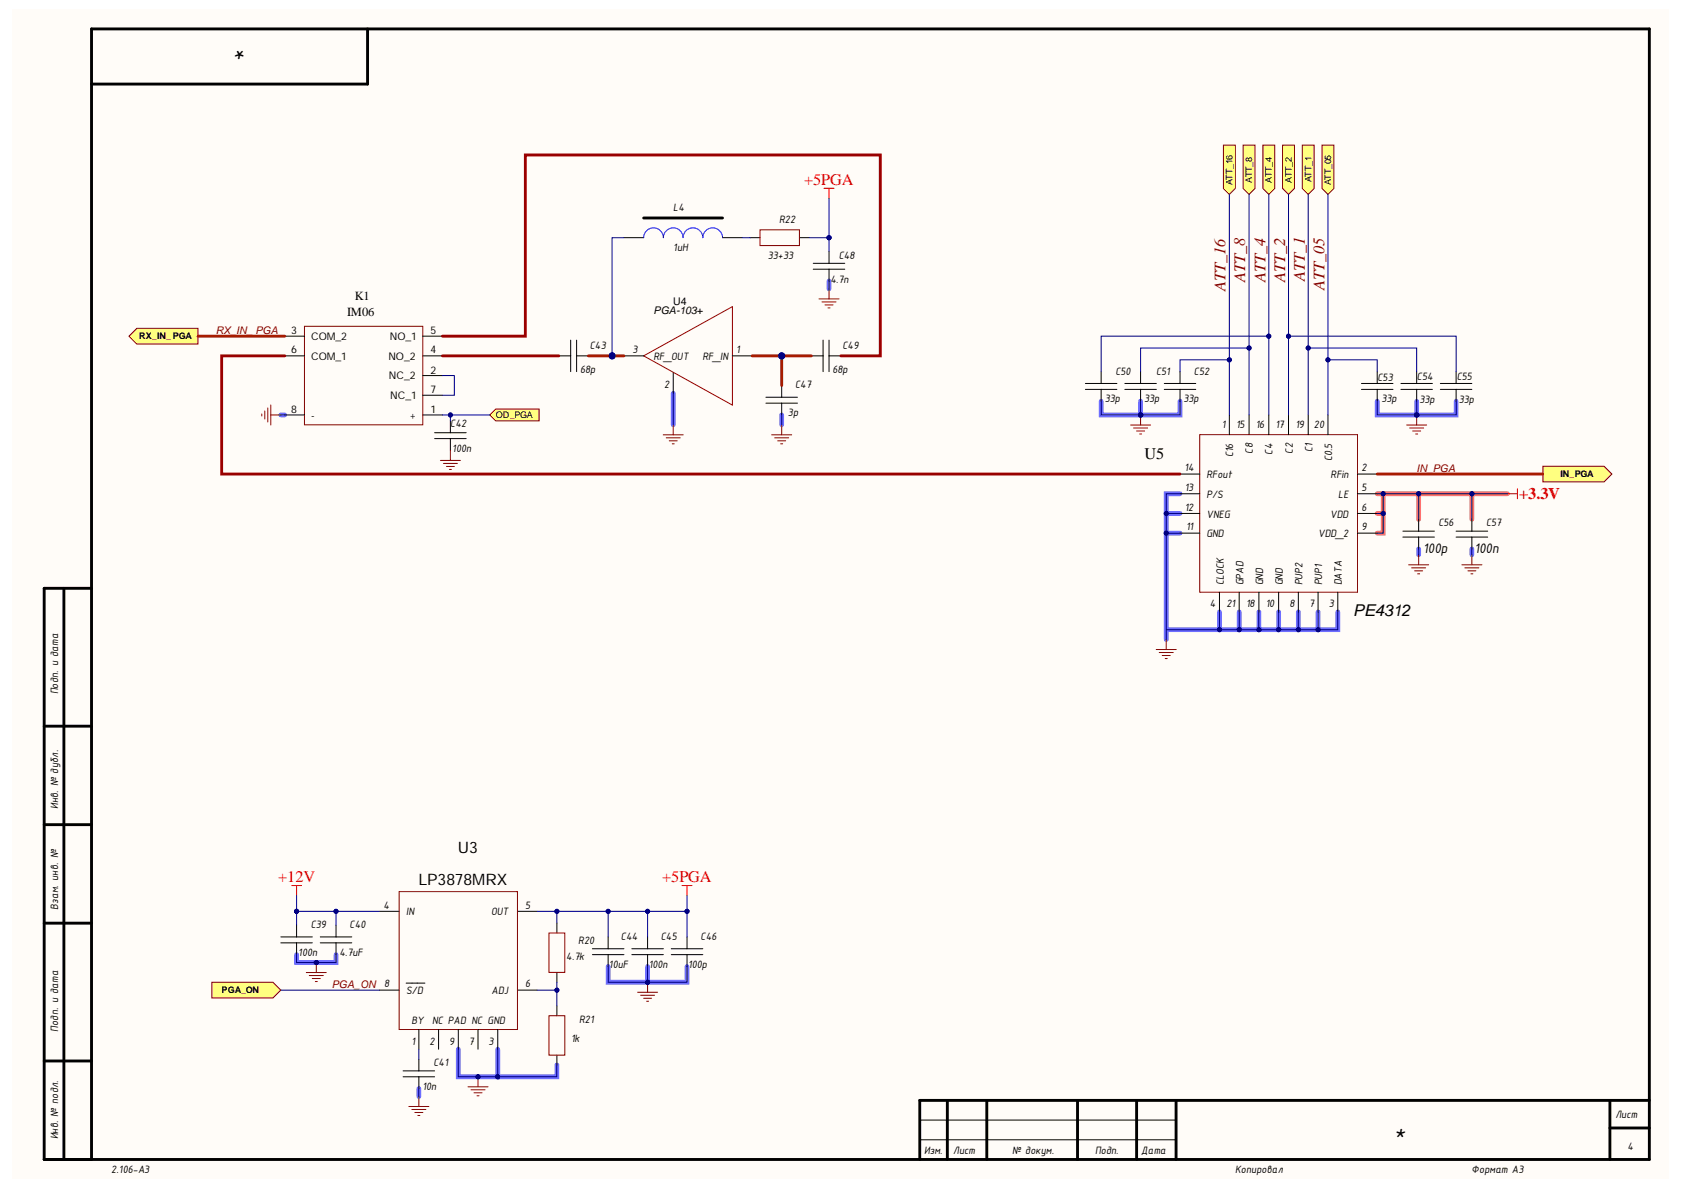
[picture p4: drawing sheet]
<svg xmlns="http://www.w3.org/2000/svg" width="297mm" height="210mm" viewBox="0 0 297 210" stroke-linecap="round" stroke-linejoin="round" font-family="sans-serif">
<g fill="#fffcf8">
<path d="M2.2 1.6h292.2v206.4h-292.2z" fill-rule="evenodd"/>
<path d="M2.2 1.6h292.2v206.4h-292.2z" fill-rule="evenodd"/>
</g>
<g fill="none" stroke="#6e6eff" stroke-width=".85">
<path d="M146.2 49.6v1.4M49.5 73.2h.7M118.8 69.4v5.5M137.9 73.2v1.7M194.2 70.8v2.4h13.9v-2.4M201.2 70.8v2.4M242.9 70.8v2.4h13.9v-2.4M249.9 70.8v2.4M205.7 94h2.4M205.7 90.6h2.4M208.1 87.1h-2.4v24h19.8M250.2 96.8v1.1"/>
<path d="M259.6 96.8v1.1M205.7 111.1v1.7M215.1 107.9v3.2M218.6 107.9v3.2M222.1 107.9v3.2M225.5 107.9v3.2h3.5M229 107.9v3.2h3.5M232.5 107.9v3.2h3.5v-3.2M52.3 168.4v1.4h7v-1.4M107.3 170.5v2.8h13.9v-2.8M114.2 170.5v2.8M73.9 192v1.4"/>
<path d="M80.8 185.1v4.8h7v-4.8M98.2 187.8v2.1h-10.4"/>
</g>
<path d="M242.9 90.6h1.1v3.4h-1.1M242.9 87.1h1.1v3.5M244 87.1h6.2v4.5M250.2 87.1h9.4v4.5M259.6 87.1h6.3" fill="none" stroke="#ff6e6e" stroke-width=".85"/>
<g fill="none" stroke="#000" stroke-width=".51">
<path d="M64.8 5.1v9.7h-48.7M11.3 103.8v100.7M16.1 103.8h-8.3v100.7h283.1v-199.4h-274.8v199.4M7.8 128.1h8.3M7.8 145.5h8.3M7.8 162.8h8.3M7.8 187.1h8.3M167.1 194.1v10.4M174.1 194.1v10.4M190.1 194.1v10.4M200.5 194.1v10.4M207.4 194.1v10.4"/>
<path d="M284 194.1v10.4M284 199h6.9M290.9 194.1h-128.7v10.4"/>
</g>
<g fill="none" stroke="#000" stroke-width=".18">
<path d="M100.7 60v5.6M101.7 60v5.6M145.2 60v5.6M146.2 60v5.6M98.6 62.8h2.1M101.7 62.8h2.1M110.1 62.8h3.4M118.8 65.8v3.6M129.2 62.8h3.5M135.1 71.1h5.6M135.1 70.1h5.6M137.9 68v2.1"/>
<path d="M137.9 71.1v2.1M143.1 62.8h2.1M146.2 62.8h2.1M162.2 197.6h45.2M162.2 201h45.2"/>
</g>
<path d="M113.5 62.8l15.7-8.7v17.4z" fill="none" stroke="#980000" stroke-width=".18"/>
<path d="M117 76.7h3.5M117.5 77.2h2.5M118 77.8h1.5M118.6 78.3h.3M118.8 74.9v1.8M136.1 76.7h3.5M136.6 77.2h2.5M137.2 77.8h1.4M137.7 78.3h.4M137.9 74.9v1.8" fill="none" stroke="#800000" stroke-width=".18"/>
<path d="M22.7 59.3l1.4-1.4h10.8v2.8h-10.8z" fill-rule="evenodd" fill="#ffff80"/>
<g fill="none" stroke="#800000" stroke-width=".18">
<path d="M22.7 59.3l1.4-1.4h10.8v2.8h-10.8zM134.1 40.5h6.9v2.8h-6.9zM199.4 75h3.6M199.9 75.5h2.5M200.5 76h1.4M201 76.6h.4M201.2 73.2v1.8M211.6 76.7h27.8v27.8h-27.8zM248.5 99.6h3.5M250.2 97.9v1.7M257.9 99.6h3.5M259.6 97.9v1.7"/>
<path d="M203.9 114.6h3.6M204.5 115.1h2.4M205 115.6h1.4M205.5 116.2h.4M205.7 112.8v1.8M249 100.2h2.5M249.5 100.7h1.4M250.1 101.2h.3M258.4 100.2h2.5M258.9 100.7h1.4M259.5 101.2h.3"/>
</g>
<g fill="none" stroke="#000" stroke-width=".18">
<path d="M110.1 41.9h3.4M127.4 41.9h3.5M132.3 41.9h1.8M141 41.9h1.8M191.4 68.7h5.6M191.4 67.6h5.6M194.2 65.6v2M194.2 68.7v2.1M198.4 68.7h5.6M198.4 67.6h5.6M201.2 65.6v2M201.2 68.7v2.1"/>
<path d="M205.4 68.7h5.5M205.4 67.6h5.5M208.1 65.6v2M208.1 68.7v2.1M216.8 73.2v3.5M220.3 73.2v3.5M223.8 73.2v3.5M227.3 73.2v3.5M230.8 73.2v3.5M234.2 73.2v3.5M208.1 83.6h3.5M208.1 87.1h3.5"/>
<path d="M208.1 90.6h3.5M208.1 94h3.5M239.4 83.6h3.5M239.4 87.1h3.5M239.4 90.6h3.5M239.4 94h3.5M247.5 93.7h5.5M247.5 94.7h5.5M250.2 91.6v2.1M250.2 94.7v2.1M256.8 93.7h5.6M256.8 94.7h5.6"/>
<path d="M259.6 91.6v2.1M259.6 94.7v2.1M215.1 104.5v3.4M218.6 104.5v3.4M222.1 104.5v3.4M225.5 104.5v3.4M229 104.5v3.4M232.5 104.5v3.4M236 104.5v3.4"/>
</g>
<path d="M113.5 41.9a1.74 1.74 0 0 1 1.8-1.7 1.74 1.74 0 0 1 1.7 1.7 1.74 1.74 0 0 1 1.8-1.7 1.74 1.74 0 0 1 1.7 1.7 1.74 1.74 0 0 1 1.7-1.7 1.74 1.74 0 0 1 1.8 1.7 1.74 1.74 0 0 1 1.7-1.7 1.74 1.74 0 0 1 1.7 1.7" fill="none" stroke="#00f" stroke-width=".18"/>
<path d="M113.5 38.5h13.9" fill="none" stroke="#000" stroke-width=".51"/>
<path d="M265.9 87.1h1.8M267.7 86.2v1.8" fill="none" stroke="#f00" stroke-width=".18"/>
<circle cx="201.2" cy="73.2" r=".35" fill="#000080"/>
<circle cx="201.2" cy="73.2" r=".35" fill="none" stroke="#000080" stroke-width=".18"/>
<g fill="none" stroke="#000" stroke-width=".18">
<path d="M49.5 166.3h5.6M49.5 165.3h5.6M52.3 163.2v2.1M52.3 166.3v2.1M56.5 166.3h5.6M56.5 165.3h5.6M59.3 163.2v2.1M59.3 166.3v2.1M66.9 174.6h3.5M66.9 160.7h3.5M71.6 173.4h3.3M91.3 174.6h3.5"/>
<path d="M91.3 160.7h3.5M73.9 181.6v3.5M77.4 181.6v3.5M80.8 181.6v3.5M84.3 181.6v3.5M87.8 181.6v3.5"/>
</g>
<path d="M70.4 157.3h20.9v24.3h-20.9zM54 171.5h3.6M54.6 172.1h2.4M55.1 172.6h1.4M55.6 173.1h.4M55.8 169.8v1.7" fill="none" stroke="#800000" stroke-width=".18"/>
<circle cx="55.8" cy="169.8" r=".35" fill="#000080"/>
<circle cx="55.8" cy="169.8" r=".35" fill="none" stroke="#000080" stroke-width=".18"/>
<path d="M71.1 189.9h5.6M71.1 188.9h5.6M73.9 186.8v2.1M73.9 189.9v2.1" fill="none" stroke="#000" stroke-width=".18"/>
<path d="M72.1 195.2h3.5M72.6 195.7h2.5M73.2 196.2h1.4M73.7 196.8h.4M73.9 193.4v1.8M82.6 191.7h3.5M83.1 192.2h2.5M83.6 192.8h1.4M84.1 193.3h.4M84.3 189.9v1.8" fill="none" stroke="#800000" stroke-width=".18"/>
<circle cx="84.3" cy="189.9" r=".35" fill="#000080"/>
<circle cx="84.3" cy="189.9" r=".35" fill="none" stroke="#000080" stroke-width=".18"/>
<g fill="none" stroke="#000" stroke-width=".18">
<path d="M98.2 162.8v1.8M98.2 171.5v1.8M98.2 177.4v1.8M104.5 168.4h5.6M104.5 167.3h5.6M107.3 165.3v2M107.3 168.4v2.1M111.4 168.4h5.6M111.4 167.3h5.6M114.2 165.3v2M114.2 168.4v2.1M118.4 168.4h5.6"/>
<path d="M118.4 167.3h5.6M121.2 165.3v2M121.2 168.4v2.1M98.2 186.1v1.7"/>
</g>
<path d="M96.8 179.2h2.8v6.9h-2.8zM96.8 164.6h2.8v6.9h-2.8zM112.5 175h3.5M113 175.6h2.5M113.5 176.1h1.4M114.1 176.6h.3M114.2 173.3v1.7" fill="none" stroke="#800000" stroke-width=".18"/>
<circle cx="114.2" cy="173.3" r=".35" fill="#000080"/>
<circle cx="114.2" cy="173.3" r=".35" fill="none" stroke="#000080" stroke-width=".18"/>
<path d="M145.3 33.2h1.8M146.2 33.2v1.8M51.4 156.2h1.8M52.3 156.2v1.8M120.3 156.2h1.8M121.2 156.2v1.8" fill="none" stroke="#f00" stroke-width=".18"/>
<path d="M143.4 47.5h5.6M143.4 46.4h5.6M146.2 44.4v2M146.2 47.5v2.1" fill="none" stroke="#000" stroke-width=".18"/>
<path d="M144.5 52.7h3.5M145 53.3h2.5M145.5 53.8h1.4M146.1 54.3h.3M146.2 51v1.7" fill="none" stroke="#800000" stroke-width=".18"/>
<path d="M215.8 25.6h2.1v7.6l-1.1 1.1-1-1.1z" fill-rule="evenodd" fill="#ffff80"/>
<path d="M215.8 25.6h2.1v7.6l-1.1 1.1-1-1.1z" fill="none" stroke="#800000" stroke-width=".18"/>
<path d="M219.3 25.6h2.1v7.6l-1.1 1.1-1-1.1z" fill-rule="evenodd" fill="#ffff80"/>
<path d="M219.3 25.6h2.1v7.6l-1.1 1.1-1-1.1z" fill="none" stroke="#800000" stroke-width=".18"/>
<path d="M222.8 25.6h2v7.6l-1 1.1-1-1.1z" fill-rule="evenodd" fill="#ffff80"/>
<path d="M222.8 25.6h2v7.6l-1 1.1-1-1.1z" fill="none" stroke="#800000" stroke-width=".18"/>
<path d="M272.1 82.2h10.8l1.4 1.4-1.4 1.4h-10.8z" fill-rule="evenodd" fill="#ffff80"/>
<path d="M272.1 82.2h10.8l1.4 1.4-1.4 1.4h-10.8z" fill="none" stroke="#800000" stroke-width=".18"/>
<path d="M37.4 173.3h10.7l1.4 1.3-1.4 1.4h-10.7z" fill-rule="evenodd" fill="#ffff80"/>
<path d="M37.4 173.3h10.7l1.4 1.3-1.4 1.4h-10.7z" fill="none" stroke="#800000" stroke-width=".18"/>
<path d="M226.2 25.6h2.1v7.6l-1 1.1-1.1-1.1z" fill-rule="evenodd" fill="#ffff80"/>
<path d="M226.2 25.6h2.1v7.6l-1 1.1-1.1-1.1z" fill="none" stroke="#800000" stroke-width=".18"/>
<path d="M229.7 25.6h2.1v7.6l-1 1.1-1.1-1.1z" fill-rule="evenodd" fill="#ffff80"/>
<path d="M229.7 25.6h2.1v7.6l-1 1.1-1.1-1.1z" fill="none" stroke="#800000" stroke-width=".18"/>
<path d="M233.2 25.6h2.1v7.6l-1.1 1.1-1-1.1z" fill-rule="evenodd" fill="#ffff80"/>
<path d="M233.2 25.6h2.1v7.6l-1.1 1.1-1-1.1zM248.1 75h3.5M248.6 75.5h2.5M249.2 76h1.4M249.7 76.6h.4M249.9 73.2v1.8" fill="none" stroke="#800000" stroke-width=".18"/>
<path d="M240.1 68.7h5.6M240.1 67.6h5.6M242.9 65.6v2M242.9 68.7v2.1M247.1 68.7h5.6M247.1 67.6h5.6M249.9 65.6v2M249.9 68.7v2.1M254.1 68.7h5.5M254.1 67.6h5.5M256.8 65.6v2M256.8 68.7v2.1" fill="none" stroke="#000" stroke-width=".18"/>
<circle cx="249.9" cy="73.2" r=".35" fill="#000080"/>
<circle cx="249.9" cy="73.2" r=".35" fill="none" stroke="#000080" stroke-width=".18"/>
<path d="M53.7 57.6h20.9v17.3h-20.9z" fill="none" stroke="#800000" stroke-width=".18"/>
<path d="M50.2 59.3h3.5M74.6 59.3h3.5M50.2 62.8h3.5M50.2 73.2h3.5M74.6 62.8h3.5M74.6 66.2h3.5M74.6 69.7h3.5M74.6 73.2h3.5" fill="none" stroke="#000" stroke-width=".18"/>
<path d="M86.4 73.2l1-1.1h7.7v2.1h-7.7z" fill-rule="evenodd" fill="#ffff80"/>
<path d="M79.4 79.5v1.7M86.4 73.2l1-1.1h7.7v2.1h-7.7zM77.7 81.2h3.5M78.2 81.7h2.5M78.7 82.3h1.5M79.3 82.8h.3" fill="none" stroke="#800000" stroke-width=".18"/>
<path d="M76.7 77.4h5.5M76.7 76.3h5.5M79.4 74.2v2.1M79.4 77.4v2.1" fill="none" stroke="#000" stroke-width=".18"/>
<path d="M118.8 69.4v5.5" fill="none" stroke="#000080" stroke-width=".18"/>
<path d="M137.9 62.8v5.2" fill="none" stroke="#a61c00" stroke-width=".51"/>
<circle cx="137.9" cy="62.8" r=".53" fill="#000080"/>
<g fill="none" stroke="#000080" stroke-width=".18">
<path d="M137.9 73.2v1.7"/>
<circle cx="137.9" cy="62.8" r=".53"/>
</g>
<path d="M132.7 62.8h10.4" fill="none" stroke="#a61c00" stroke-width=".51"/>
<circle cx="137.9" cy="62.8" r=".53" fill="#000080"/>
<g fill="none" stroke="#000080" stroke-width=".18">
<path d="M110.1 41.9h-2.1v20.9"/>
<circle cx="137.9" cy="62.8" r=".53"/>
</g>
<path d="M34.9 59.3h15.3" fill="none" stroke="#a61c00" stroke-width=".51"/>
<circle cx="108" cy="62.8" r=".53" fill="#000080"/>
<g fill="none" stroke="#000080" stroke-width=".18">
<path d="M130.9 41.9h1.4M232.5 107.9v3.2h3.5v-3.2"/>
<circle cx="108" cy="62.8" r=".53"/>
</g>
<circle cx="232.5" cy="111.1" r=".35" fill="#000080"/>
<g fill="none" stroke="#000080" stroke-width=".18">
<path d="M229 107.9v3.2h3.5"/>
<circle cx="232.5" cy="111.1" r=".35"/>
</g>
<circle cx="229" cy="111.1" r=".35" fill="#000080"/>
<circle cx="229" cy="111.1" r=".35" fill="none" stroke="#000080" stroke-width=".18"/>
<circle cx="232.5" cy="111.1" r=".35" fill="#000080"/>
<g fill="none" stroke="#000080" stroke-width=".18">
<path d="M225.5 107.9v3.2h3.5"/>
<circle cx="232.5" cy="111.1" r=".35"/>
</g>
<circle cx="225.5" cy="111.1" r=".35" fill="#000080"/>
<circle cx="225.5" cy="111.1" r=".35" fill="none" stroke="#000080" stroke-width=".18"/>
<circle cx="229" cy="111.1" r=".35" fill="#000080"/>
<g fill="none" stroke="#000080" stroke-width=".18">
<path d="M242.9 90.6h1.1v3.4h-1.1"/>
<circle cx="229" cy="111.1" r=".35"/>
</g>
<circle cx="244" cy="90.6" r=".35" fill="#000080"/>
<g fill="none" stroke="#000080" stroke-width=".18">
<path d="M205.7 94h2.4M250.2 96.8v1.1M259.6 96.8v1.1"/>
<circle cx="244" cy="90.6" r=".35"/>
</g>
<circle cx="205.7" cy="94" r=".35" fill="#000080"/>
<g fill="none" stroke="#000080" stroke-width=".18">
<path d="M205.7 90.6h2.4"/>
<circle cx="205.7" cy="94" r=".35"/>
</g>
<circle cx="205.7" cy="90.6" r=".35" fill="#000080"/>
<g fill="none" stroke="#000080" stroke-width=".18">
<path d="M222.1 107.9v3.2"/>
<circle cx="205.7" cy="90.6" r=".35"/>
</g>
<path d="M242.9 83.6h29.2" fill="none" stroke="#a61c00" stroke-width=".51"/>
<circle cx="222.1" cy="111.1" r=".35" fill="#000080"/>
<g fill="none" stroke="#000080" stroke-width=".18">
<path d="M218.6 107.9v3.2"/>
<circle cx="222.1" cy="111.1" r=".35"/>
</g>
<circle cx="218.6" cy="111.1" r=".35" fill="#000080"/>
<g fill="none" stroke="#000080" stroke-width=".18">
<path d="M215.1 107.9v3.2"/>
<circle cx="218.6" cy="111.1" r=".35"/>
</g>
<circle cx="215.1" cy="111.1" r=".35" fill="#000080"/>
<g fill="none" stroke="#000080" stroke-width=".18">
<path d="M242.9 87.1h1.1v3.5M205.7 111.1v1.7"/>
<circle cx="215.1" cy="111.1" r=".35"/>
</g>
<circle cx="244" cy="87.1" r=".35" fill="#000080"/>
<circle cx="244" cy="87.1" r=".35" fill="none" stroke="#000080" stroke-width=".18"/>
<circle cx="244" cy="90.6" r=".35" fill="#000080"/>
<g fill="none" stroke="#000080" stroke-width=".18">
<path d="M244 87.1h6.2v4.5"/>
<circle cx="244" cy="90.6" r=".35"/>
</g>
<circle cx="244" cy="87.1" r=".35" fill="#000080"/>
<circle cx="244" cy="87.1" r=".35" fill="none" stroke="#000080" stroke-width=".18"/>
<circle cx="250.2" cy="87.1" r=".35" fill="#000080"/>
<g fill="none" stroke="#000080" stroke-width=".18">
<path d="M250.2 87.1h9.4v4.5"/>
<circle cx="250.2" cy="87.1" r=".35"/>
</g>
<circle cx="250.2" cy="87.1" r=".35" fill="#000080"/>
<circle cx="250.2" cy="87.1" r=".35" fill="none" stroke="#000080" stroke-width=".18"/>
<circle cx="259.6" cy="87.1" r=".35" fill="#000080"/>
<g fill="none" stroke="#000080" stroke-width=".18">
<path d="M259.6 87.1h6.3"/>
<circle cx="259.6" cy="87.1" r=".35"/>
</g>
<circle cx="259.6" cy="87.1" r=".35" fill="#000080"/>
<g fill="none" stroke="#000080" stroke-width=".18">
<path d="M216.8 63.5h-8.7v2.1"/>
<circle cx="259.6" cy="87.1" r=".35"/>
</g>
<circle cx="216.8" cy="63.5" r=".35" fill="#000080"/>
<g fill="none" stroke="#000080" stroke-width=".18">
<path d="M220.3 61.4h-19.1v4.2"/>
<circle cx="216.8" cy="63.5" r=".35"/>
</g>
<circle cx="220.3" cy="61.4" r=".35" fill="#000080"/>
<g fill="none" stroke="#000080" stroke-width=".18">
<path d="M223.8 59.3h-29.6v6.3"/>
<circle cx="220.3" cy="61.4" r=".35"/>
</g>
<circle cx="223.8" cy="59.3" r=".35" fill="#000080"/>
<g fill="none" stroke="#000080" stroke-width=".18">
<path d="M201.2 70.8v2.4"/>
<circle cx="223.8" cy="59.3" r=".35"/>
</g>
<circle cx="201.2" cy="73.2" r=".35" fill="#000080"/>
<g fill="none" stroke="#000080" stroke-width=".18">
<path d="M52.3 168.4v1.4h3.5"/>
<circle cx="201.2" cy="73.2" r=".35"/>
</g>
<circle cx="55.8" cy="169.8" r=".35" fill="#000080"/>
<g fill="none" stroke="#000080" stroke-width=".18">
<path d="M59.3 168.4v1.4h-3.5"/>
<circle cx="55.8" cy="169.8" r=".35"/>
</g>
<circle cx="55.8" cy="169.8" r=".35" fill="#000080"/>
<g fill="none" stroke="#000080" stroke-width=".18">
<path d="M52.3 160.7v2.5"/>
<circle cx="55.8" cy="169.8" r=".35"/>
</g>
<circle cx="52.3" cy="160.7" r=".35" fill="#000080"/>
<g fill="none" stroke="#000080" stroke-width=".18">
<path d="M59.3 160.7v2.5"/>
<circle cx="52.3" cy="160.7" r=".35"/>
</g>
<circle cx="59.3" cy="160.7" r=".35" fill="#000080"/>
<g fill="none" stroke="#000080" stroke-width=".18">
<path d="M73.9 185.1v1.7M73.9 192v1.4M80.8 185.1v4.8h7v-4.8"/>
<circle cx="59.3" cy="160.7" r=".35"/>
</g>
<circle cx="87.8" cy="189.9" r=".35" fill="#000080"/>
<circle cx="87.8" cy="189.9" r=".35" fill="none" stroke="#000080" stroke-width=".18"/>
<circle cx="84.3" cy="189.9" r=".35" fill="#000080"/>
<g fill="none" stroke="#000080" stroke-width=".18">
<path d="M94.8 174.6h3.4v2.8"/>
<circle cx="84.3" cy="189.9" r=".35"/>
</g>
<circle cx="98.2" cy="174.7" r=".35" fill="#000080"/>
<g fill="none" stroke="#000080" stroke-width=".18">
<path d="M98.2 187.8v2.1h-10.4"/>
<circle cx="98.2" cy="174.7" r=".35"/>
</g>
<circle cx="87.8" cy="189.9" r=".35" fill="#000080"/>
<g fill="none" stroke="#000080" stroke-width=".18">
<path d="M98.2 173.3v1.3"/>
<circle cx="87.8" cy="189.9" r=".35"/>
</g>
<circle cx="98.2" cy="174.7" r=".35" fill="#000080"/>
<g fill="none" stroke="#000080" stroke-width=".18">
<path d="M98.2 160.7v2.1"/>
<circle cx="98.2" cy="174.7" r=".35"/>
</g>
<circle cx="98.2" cy="160.7" r=".35" fill="#000080"/>
<g fill="none" stroke="#000080" stroke-width=".18">
<path d="M114.2 160.7v4.6"/>
<circle cx="98.2" cy="160.7" r=".35"/>
</g>
<circle cx="114.2" cy="160.7" r=".35" fill="#000080"/>
<g fill="none" stroke="#000080" stroke-width=".18">
<path d="M107.3 160.7v4.6"/>
<circle cx="114.2" cy="160.7" r=".35"/>
</g>
<circle cx="107.3" cy="160.7" r=".35" fill="#000080"/>
<g fill="none" stroke="#000080" stroke-width=".18">
<path d="M114.2 170.5v2.8"/>
<circle cx="107.3" cy="160.7" r=".35"/>
</g>
<circle cx="114.2" cy="173.3" r=".35" fill="#000080"/>
<g fill="none" stroke="#000080" stroke-width=".18">
<path d="M52.3 158v2.7"/>
<circle cx="114.2" cy="173.3" r=".35"/>
</g>
<circle cx="52.3" cy="160.7" r=".35" fill="#000080"/>
<g fill="none" stroke="#000080" stroke-width=".18">
<path d="M121.2 158v2.7"/>
<circle cx="52.3" cy="160.7" r=".35"/>
</g>
<circle cx="121.2" cy="160.7" r=".35" fill="#000080"/>
<g fill="none" stroke="#000080" stroke-width=".18">
<path d="M146.2 35v6.9M146.2 49.6v1.4"/>
<circle cx="121.2" cy="160.7" r=".35"/>
</g>
<circle cx="146.2" cy="41.9" r=".35" fill="#000080"/>
<g fill="none" stroke="#000080" stroke-width=".18">
<path d="M234.2 63.5h8.7v2.1M49.5 174.6h17.4"/>
<circle cx="146.2" cy="41.9" r=".35"/>
</g>
<circle cx="234.2" cy="63.5" r=".35" fill="#000080"/>
<g fill="none" stroke="#000080" stroke-width=".18">
<path d="M230.8 61.4h19.1v4.2"/>
<circle cx="234.2" cy="63.5" r=".35"/>
</g>
<circle cx="230.8" cy="61.4" r=".35" fill="#000080"/>
<g fill="none" stroke="#000080" stroke-width=".18">
<path d="M227.3 59.3h29.5v6.3"/>
<circle cx="230.8" cy="61.4" r=".35"/>
</g>
<circle cx="227.3" cy="59.3" r=".35" fill="#000080"/>
<g fill="none" stroke="#000080" stroke-width=".18">
<path d="M249.9 70.8v2.4"/>
<circle cx="227.3" cy="59.3" r=".35"/>
</g>
<circle cx="249.9" cy="73.2" r=".35" fill="#000080"/>
<g fill="none" stroke="#000080" stroke-width=".18">
<path d="M79.4 73.2v1"/>
<circle cx="249.9" cy="73.2" r=".35"/>
</g>
<circle cx="79.4" cy="73.2" r=".35" fill="#000080"/>
<g fill="none" stroke="#000080" stroke-width=".18">
<path d="M78.1 66.2h2v3.5h-2M194.2 70.8v2.4h13.9v-2.4"/>
<circle cx="79.4" cy="73.2" r=".35"/>
</g>
<circle cx="201.2" cy="73.2" r=".35" fill="#000080"/>
<g fill="none" stroke="#000080" stroke-width=".18">
<path d="M216.8 34.3v38.9"/>
<circle cx="201.2" cy="73.2" r=".35"/>
</g>
<circle cx="216.8" cy="63.5" r=".35" fill="#000080"/>
<g fill="none" stroke="#000080" stroke-width=".18">
<path d="M220.3 34.3v38.9"/>
<circle cx="216.8" cy="63.5" r=".35"/>
</g>
<circle cx="220.3" cy="61.4" r=".35" fill="#000080"/>
<g fill="none" stroke="#000080" stroke-width=".18">
<path d="M223.8 34.3v38.9"/>
<circle cx="220.3" cy="61.4" r=".35"/>
</g>
<circle cx="223.8" cy="59.3" r=".35" fill="#000080"/>
<g fill="none" stroke="#000080" stroke-width=".18">
<path d="M227.3 34.3v38.9"/>
<circle cx="223.8" cy="59.3" r=".35"/>
</g>
<circle cx="227.3" cy="59.3" r=".35" fill="#000080"/>
<g fill="none" stroke="#000080" stroke-width=".18">
<path d="M230.8 34.3v38.9"/>
<circle cx="227.3" cy="59.3" r=".35"/>
</g>
<circle cx="230.8" cy="61.4" r=".35" fill="#000080"/>
<g fill="none" stroke="#000080" stroke-width=".18">
<path d="M234.2 34.3v38.9"/>
<circle cx="230.8" cy="61.4" r=".35"/>
</g>
<circle cx="234.2" cy="63.5" r=".35" fill="#000080"/>
<g fill="none" stroke="#000080" stroke-width=".18">
<path d="M242.9 70.8v2.4h13.9v-2.4"/>
<circle cx="234.2" cy="63.5" r=".35"/>
</g>
<circle cx="249.9" cy="73.2" r=".35" fill="#000080"/>
<g fill="none" stroke="#000080" stroke-width=".18">
<path d="M52.3 160.7h14.6"/>
<circle cx="249.9" cy="73.2" r=".35"/>
</g>
<circle cx="59.3" cy="160.7" r=".35" fill="#000080"/>
<circle cx="59.3" cy="160.7" r=".35" fill="none" stroke="#000080" stroke-width=".18"/>
<circle cx="52.3" cy="160.7" r=".35" fill="#000080"/>
<g fill="none" stroke="#000080" stroke-width=".18">
<path d="M94.8 160.7h26.4v4.6"/>
<circle cx="52.3" cy="160.7" r=".35"/>
</g>
<circle cx="98.2" cy="160.7" r=".35" fill="#000080"/>
<circle cx="98.2" cy="160.7" r=".35" fill="none" stroke="#000080" stroke-width=".18"/>
<circle cx="107.3" cy="160.7" r=".35" fill="#000080"/>
<circle cx="107.3" cy="160.7" r=".35" fill="none" stroke="#000080" stroke-width=".18"/>
<circle cx="114.2" cy="160.7" r=".35" fill="#000080"/>
<circle cx="114.2" cy="160.7" r=".35" fill="none" stroke="#000080" stroke-width=".18"/>
<circle cx="121.2" cy="160.7" r=".35" fill="#000080"/>
<g fill="none" stroke="#000080" stroke-width=".18">
<path d="M107.3 170.5v2.8h13.9v-2.8"/>
<circle cx="121.2" cy="160.7" r=".35"/>
</g>
<circle cx="114.2" cy="173.3" r=".35" fill="#000080"/>
<g fill="none" stroke="#000080" stroke-width=".18">
<path d="M146.2 41.9v2.5"/>
<circle cx="114.2" cy="173.3" r=".35"/>
</g>
<path d="M78.1 62.8h20.5" fill="none" stroke="#980000" stroke-width=".51"/>
<circle cx="146.2" cy="41.9" r=".35" fill="#000080"/>
<g fill="none" stroke="#000080" stroke-width=".18">
<path d="M142.8 41.9h3.4"/>
<circle cx="146.2" cy="41.9" r=".35"/>
</g>
<circle cx="146.2" cy="41.9" r=".35" fill="#000080"/>
<circle cx="146.2" cy="41.9" r=".35" fill="none" stroke="#000080" stroke-width=".18"/>
<path d="M78.1 59.3h14.6v-32h62.6v35.5h-7" fill="none" stroke="#980000" stroke-width=".51"/>
<path d="M103.8 62.8h6.3" fill="none" stroke="#a61c00" stroke-width=".51"/>
<circle cx="108" cy="62.8" r=".53" fill="#000080"/>
<g fill="none" stroke="#000080" stroke-width=".18">
<path d="M78.1 73.2h8.3"/>
<circle cx="108" cy="62.8" r=".53"/>
</g>
<circle cx="79.4" cy="73.2" r=".35" fill="#000080"/>
<g fill="none" stroke="#000080" stroke-width=".18">
<path d="M49.5 73.2h.7M208.1 87.1h-2.4v24h19.8"/>
<circle cx="79.4" cy="73.2" r=".35"/>
</g>
<path d="M50.2 62.8h-11.1v20.8h169" fill="none" stroke="#980000" stroke-width=".51"/>
<circle cx="205.7" cy="90.6" r=".35" fill="#000080"/>
<circle cx="205.7" cy="90.6" r=".35" fill="none" stroke="#000080" stroke-width=".18"/>
<circle cx="205.7" cy="94" r=".35" fill="#000080"/>
<circle cx="205.7" cy="94" r=".35" fill="none" stroke="#000080" stroke-width=".18"/>
<circle cx="215.1" cy="111.1" r=".35" fill="#000080"/>
<circle cx="215.1" cy="111.1" r=".35" fill="none" stroke="#000080" stroke-width=".18"/>
<circle cx="218.6" cy="111.1" r=".35" fill="#000080"/>
<circle cx="218.6" cy="111.1" r=".35" fill="none" stroke="#000080" stroke-width=".18"/>
<circle cx="222.1" cy="111.1" r=".35" fill="#000080"/>
<circle cx="222.1" cy="111.1" r=".35" fill="none" stroke="#000080" stroke-width=".18"/>
<circle cx="225.5" cy="111.1" r=".35" fill="#000080"/>
<circle cx="225.5" cy="111.1" r=".35" fill="none" stroke="#000080" stroke-width=".18"/>
<path d="M46.2 73v.4M46.7 72.5v1.4M47.2 72v2.4M47.8 71.4v3.6M47.8 73.2h1.7" fill="none" stroke="#800000" stroke-width=".18"/>
<g font-size="4.1">
<text x="43.5" y="8.5" transform="rotate(-180 43.5 8.5)">*</text>
<text x="245.9" y="201.1">*</text>
</g>
<g font-size="2.9" fill="#f00">
<text x="141.8" y="32.6">+5PGA</text>
<text x="268" y="88">+3.3V</text>
<text x="49.1" y="155.6">+12V</text>
<text x="116.8" y="155.6">+5PGA</text>
</g>
<g font-size="2.9" fill="#800000">
<text x="216.2" y="51.3" transform="rotate(-90 216.2 51.3)">ATT_16</text>
<text x="219.7" y="49.7" transform="rotate(-90 219.7 49.7)">ATT_8</text>
<text x="223.2" y="49.7" transform="rotate(-90 223.2 49.7)">ATT_4</text>
<text x="226.7" y="49.7" transform="rotate(-90 226.7 49.7)">ATT_2</text>
<text x="230.1" y="49.5" transform="rotate(-90 230.1 49.5)">ATT_1</text>
<text x="233.6" y="51.1" transform="rotate(-90 233.6 51.1)">ATT_05</text>
</g>
<g font-size="2.9">
<text x="201.9" y="80.9">U5</text>
<text x="238.7" y="108.7">PE4312</text>
</g>
<g font-size="2.8">
<text x="80.8" y="150.5">U3</text>
<text x="73.8" y="156">LP3878MRX</text>
</g>
<g font-size="2.7">
<text x="251" y="97.6">100p</text>
<text x="260.1" y="97.6">100n</text>
</g>
<g font-size="2.2">
<text x="62.6" y="52.9">K1</text>
<text x="61.2" y="55.8">IM06</text>
</g>
<g font-size="2.1">
<text x="118.8" y="37.3">L4</text>
<text x="137.4" y="39.4">R22</text>
<text x="118.8" y="44.2">1uH</text>
<text x="135.4" y="45.6">33+33</text>
<text x="147.9" y="45.6">C48</text>
<text x="146.5" y="49.8">4.7n</text>
<text x="102.3" y="65.7">68p</text>
<text x="104" y="61.6">C43</text>
<text x="111.6" y="62.3">3</text>
<text x="115.3" y="63.5">RF_OUT</text>
<text x="123.9" y="63.5">RF_IN</text>
<text x="129.8" y="62.3">1</text>
<text x="146.8" y="65.7">68p</text>
<text x="148.6" y="61.6">C49</text>
<text x="117.1" y="68.4">2</text>
<text x="140.2" y="68.5">C47</text>
<text x="194.9" y="71">33p</text>
<text x="196.7" y="66.1">C50</text>
<text x="201.8" y="71">33p</text>
<text x="203.9" y="66.1">C51</text>
<text x="208.7" y="71">33p</text>
<text x="210.6" y="66.1">C52</text>
<text x="243" y="67.2">C53</text>
<text x="243.7" y="70.9">33p</text>
<text x="249.9" y="67">C54</text>
<text x="250.4" y="71.1">33p</text>
<text x="257" y="67">C55</text>
<text x="257.3" y="71.1">33p</text>
<text x="79.4" y="75.3">C42</text>
<text x="139" y="73.4">3p</text>
<text x="215.5" y="75.4">1</text>
<text x="218" y="75.4">15</text>
<text x="221.5" y="75.4">16</text>
<text x="225" y="75.4">17</text>
<text x="228.5" y="75.4">19</text>
<text x="231.8" y="75.4">20</text>
<text x="79.8" y="79.7">100n</text>
<text x="208.9" y="83.1">14</text>
<text x="240.1" y="83.1">2</text>
<text x="209" y="86.6">13</text>
<text x="212.8" y="84.3">RFout</text>
<text x="212.8" y="87.8">P/S</text>
<text x="234.7" y="84.3">RFin</text>
<text x="236.1" y="87.8">LE</text>
<text x="240.1" y="86.6">5</text>
<text x="209" y="90.1">12</text>
<text x="209.3" y="93.5">11</text>
<text x="212.8" y="91.3">VNEG</text>
<text x="212.8" y="94.8">GND</text>
<text x="232.5" y="94.8">VDD_2</text>
<text x="234.6" y="91.3">VDD</text>
<text x="240.1" y="90.1">6</text>
<text x="240.1" y="93.5">9</text>
<text x="253.7" y="92.8">C56</text>
<text x="262.1" y="92.8">C57</text>
<text x="213.4" y="107.1">4</text>
<text x="216.4" y="107.1">21</text>
<text x="219.8" y="107.1">18</text>
<text x="223.3" y="107.1">10</text>
<text x="227.4" y="107.1">8</text>
<text x="230.9" y="107.1">7</text>
<text x="234.4" y="107.1">3</text>
<text x="67.7" y="160.3">4</text>
<text x="71.6" y="161.4">IN</text>
<text x="86.6" y="161.4">OUT</text>
<text x="92.6" y="160.3">5</text>
<text x="54.8" y="163.7">C39</text>
<text x="61.7" y="163.7">C40</text>
<text x="102" y="166.5">R20</text>
<text x="109.5" y="165.8">C44</text>
<text x="116.6" y="165.8">C45</text>
<text x="123.6" y="165.8">C46</text>
<text x="52.6" y="168.5">100n</text>
<text x="59.9" y="168.5">4.7uF</text>
<text x="99.9" y="169.3">4.7k</text>
<text x="107.4" y="170.7">10uF</text>
<text x="114.4" y="170.7">100n</text>
<text x="121.4" y="170.7">100p</text>
<text x="71.6" y="175.4">S/D</text>
<text x="86.7" y="175.4">ADJ</text>
<text x="92.6" y="174.1">6</text>
<text x="72.6" y="180.7">BY</text>
<text x="72.6" y="184.3">1</text>
<text x="75.8" y="184.3">2</text>
<text x="76.2" y="180.7">NC PAD NC GND</text>
<text x="79.3" y="184.3">9</text>
<text x="82.7" y="184.3">7</text>
<text x="86.2" y="184.3">3</text>
<text x="100.7" y="183.8">1k</text>
<text x="102.2" y="180.5">R21</text>
<text x="76.5" y="188.1">C41</text>
<text x="74.5" y="192.3">10n</text>
<text x="285" y="197.3">Лист</text>
<text x="163" y="203.5">Изм.</text>
<text x="168.1" y="203.5">Лист</text>
<text x="178.6" y="203.5">№ докум.</text>
<text x="193.2" y="203.5">Подп.</text>
<text x="201.3" y="203.5">Дата</text>
<text x="287.1" y="202.8">4</text>
<text x="19.6" y="207">2.106-A3</text>
<text x="217.9" y="207">Копировал</text>
<text x="259.6" y="207">Формат А3</text>
</g>
<g font-size="2">
<text x="217.5" y="80.7" transform="rotate(-90 217.5 80.7)">C16</text>
<text x="221" y="80" transform="rotate(-90 221 80)">C8</text>
<text x="224.5" y="80.2" transform="rotate(-90 224.5 80.2)">C4</text>
<text x="228" y="80" transform="rotate(-90 228 80)">C2</text>
<text x="231.5" y="79.8" transform="rotate(-90 231.5 79.8)">C1</text>
<text x="235" y="81.4" transform="rotate(-90 235 81.4)">C0.5</text>
<text x="215.9" y="103.2" transform="rotate(-90 215.9 103.2)">CLOCK</text>
<text x="219.3" y="103.2" transform="rotate(-90 219.3 103.2)">GPAD</text>
<text x="222.8" y="103.2" transform="rotate(-90 222.8 103.2)">GND</text>
<text x="226.3" y="103.2" transform="rotate(-90 226.3 103.2)">GND</text>
<text x="229.7" y="103.2" transform="rotate(-90 229.7 103.2)">PUP2</text>
<text x="233.2" y="103.2" transform="rotate(-90 233.2 103.2)">PUP1</text>
<text x="236.7" y="103.2" transform="rotate(-90 236.7 103.2)">DATA</text>
<text x="10.2" y="122.5" transform="rotate(-90 10.2 122.5)">Подп. и дата</text>
<text x="10.2" y="142.7" transform="rotate(-90 10.2 142.7)">Инв. № дубл.</text>
<text x="10.2" y="160.4" transform="rotate(-90 10.2 160.4)">Взам. инв. №</text>
<text x="10.2" y="182" transform="rotate(-90 10.2 182)">Подп. и дата</text>
<text x="10.2" y="201" transform="rotate(-90 10.2 201)">Инв. № подл.</text>
</g>
<g font-size="1.9">
<text x="118.8" y="53.7">U4</text>
<text x="51.3" y="58.9">3</text>
<text x="54.9" y="60">COM_2</text>
<text x="68.8" y="60">NO_1</text>
<text x="76" y="58.9">5</text>
<text x="115.3" y="55.4">PGA-103+</text>
<text x="51.3" y="62.3">6</text>
<text x="54.9" y="63.4">COM_1</text>
<text x="68.5" y="63.4">NO_2</text>
<text x="76" y="62.3">4</text>
<text x="76" y="65.9">2</text>
<text x="68.6" y="66.9">NC_2</text>
<text x="68.8" y="70.4">NC_1</text>
<text x="76" y="69.4">7</text>
<text x="51.3" y="72.8">8</text>
<text x="54.9" y="73.8">-</text>
<text x="72.3" y="73.8">+</text>
<text x="76" y="72.8">1</text>
</g>
<g font-size="1.9" fill="#800000">
<text x="38.1" y="58.9">RX_IN_ PGA</text>
<text x="249.9" y="83.2">IN_PGA</text>
<text x="58.5" y="174.3">PGA_ON 8</text>
</g>
<g font-size="1.6">
<text x="217.4" y="32.7" transform="rotate(-90 217.4 32.7)">ATT_16</text>
<text x="220.8" y="32.3" transform="rotate(-90 220.8 32.3)">ATT_8</text>
<text x="224.3" y="32.3" transform="rotate(-90 224.3 32.3)">ATT_4</text>
<text x="227.9" y="32.3" transform="rotate(-90 227.9 32.3)">ATT_2</text>
<text x="231.3" y="32.2" transform="rotate(-90 231.3 32.2)">ATT_1</text>
<text x="234.8" y="32.7" transform="rotate(-90 234.8 32.7)">ATT_05</text>
<text x="24.5" y="59.8">RX_IN_ PGA</text>
<text x="87.5" y="73.8">OD_PGA</text>
<text x="275.2" y="84.1">IN_PGA</text>
<text x="39.1" y="175.2">PGA_ON</text>
</g>
</svg>
